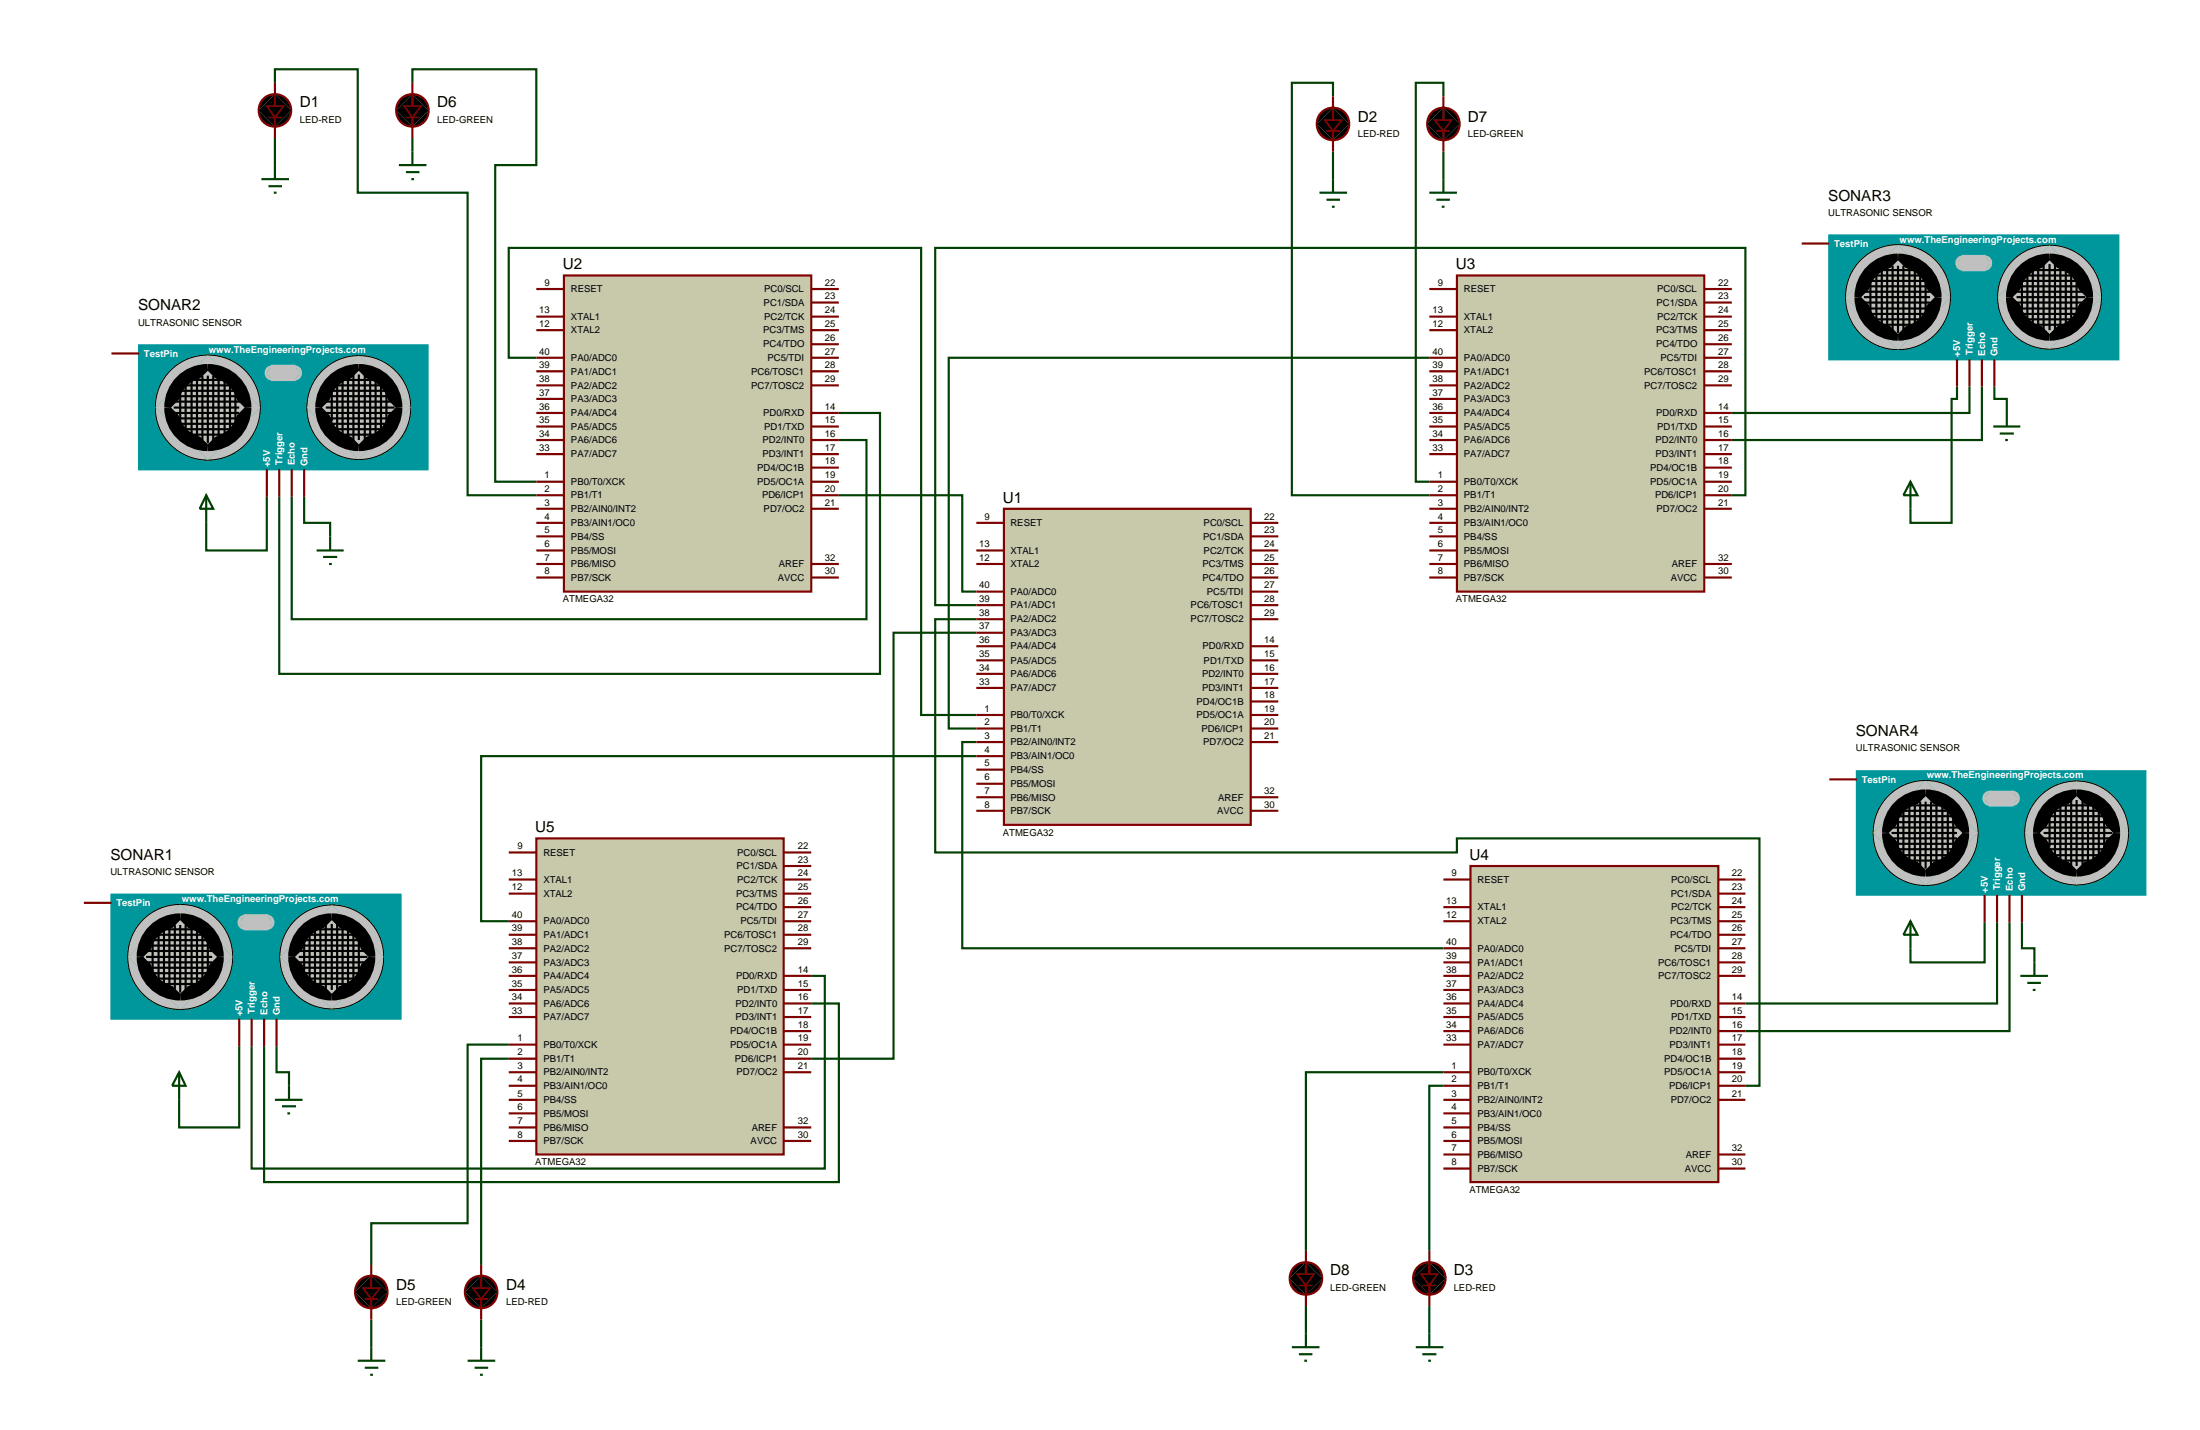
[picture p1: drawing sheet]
<svg xmlns="http://www.w3.org/2000/svg" width="406mm" height="264mm" viewBox="0 0 406 264" stroke-linecap="round" stroke-linejoin="round" font-family="sans-serif">
<g fill="none" stroke="#004000" stroke-width=".4">
<path d="M50.8 15.3v-2.5h15.3v22.8h20.3v55.9h12.7M76.2 15.3v-2.5h22.9v17.7h-7.6v58.5h7.6M246.3 17.8v-2.5h-7.6v76.2h25.4M266.7 17.8v-2.5h-5.1v73.7h2.5M50.8 25.5v5M76.2 25.5v2.5M246.3 28v5.1M266.7 28v5.1M99.1 66.1h-5.1v-20.3h76.2v86.3h10.2M155 76.3h7.6v48.2h-111v-32.7M264.1 66.1h-88.8v68.5h5.1M361.6 71.4v2.3h-1v22.9h-7.6v-2.6"/>
<path d="M363.9 71.4v4.9h-43.9M366.2 71.4v9.9h-46.2M368.5 71.4v2.3h2.3v2.6M49.3 91.8v9.9h-11.2v-5.1M56.2 91.8v4.8h4.8v2.5M155 91.5h22.8v17.8h2.6M155 81.3h5.1v33.1h-106.2v-22.6M320 91.5h2.5v-45.7h-149.7v66h7.6M180.4 114.4h-7.6v43.1h96.4v-2.6h55.9v45.7h-2.6M180.4 116.9h-15.3v78.7h-15.2M180.4 137.1h-2.6v38.1h88.9M180.4 139.7h-91.5v30.5h5.1"/>
<path d="M366.7 170.4v7.4h-13.7v-2.6M369 170.4v15h-46.5M371.3 170.4v20.1h-48.8M373.6 170.4v4.8h2.3v2.6M44.2 193.3v15h-11.1v-5.1M51.1 193.3v4.8h2.3v2.5M94 195.6h-5.1v38.1M94 193h-7.6v33h-17.8v7.7M149.9 185.4h5.1v33h-106.2v-25.1M149.9 180.3h2.5v35.6h-105.9v-22.6M266.7 198.1h-25.4v33M266.7 200.6h-2.6v30.5"/>
<path d="M68.6 243.8v5.1M88.9 243.8v5.1M241.3 241.3v5.1M264.1 241.3v5.1"/>
</g>
<path d="M185.5 94h45.6v58.4h-45.6z" fill="#c8c8aa" stroke="#800000" stroke-width=".4"/>
<g fill="none" stroke="#800000" stroke-width=".4">
<path d="M180.4 96.6h5.1M231.1 96.6h5.1M231.1 99.1h5.1M180.4 104.2h5.1M180.4 101.7h5.1M180.4 119.4h5.1M180.4 109.3h5.1M180.4 111.8h5.1M180.4 114.4h5.1M180.4 116.9h5.1M231.1 104.2h5.1M231.1 101.7h5.1"/>
<path d="M231.1 119.4h5.1M231.1 106.7h5.1M231.1 109.3h5.1M231.1 111.8h5.1M231.1 114.4h5.1M180.4 132.1h5.1M180.4 134.6h5.1M180.4 137.1h5.1M180.4 139.7h5.1M180.4 122h5.1M180.4 124.5h5.1M180.4 127.1h5.1"/>
<path d="M231.1 132.1h5.1M231.1 134.6h5.1M231.1 137.1h5.1M231.1 122h5.1M231.1 124.5h5.1M231.1 127.1h5.1M231.1 129.6h5.1M180.4 142.2h5.1M180.4 144.8h5.1M180.4 147.3h5.1M180.4 149.8h5.1M231.1 147.3h5.1"/>
<path d="M231.1 149.8h5.1"/>
</g>
<path d="M104.2 50.9h45.7v58.4h-45.7z" fill="#c8c8aa" stroke="#800000" stroke-width=".4"/>
<g fill="none" stroke="#800000" stroke-width=".4">
<path d="M99.1 53.4h5.1M99.1 58.5h5.1M149.9 53.4h5.1M149.9 58.5h5.1M149.9 55.9h5.1M99.1 61h5.1M99.1 76.3h5.1M99.1 78.8h5.1M99.1 66.1h5.1M99.1 68.6h5.1M99.1 71.2h5.1M99.1 73.7h5.1"/>
<path d="M149.9 61h5.1M149.9 76.3h5.1M149.9 78.8h5.1M149.9 63.6h5.1M149.9 66.1h5.1M149.9 68.6h5.1M149.9 71.2h5.1M99.1 89h5.1M99.1 91.5h5.1M99.1 94h5.1M99.1 96.6h5.1M99.1 99.1h5.1"/>
<path d="M99.1 81.3h5.1M99.1 83.9h5.1M149.9 89h5.1M149.9 91.5h5.1M149.9 94h5.1M149.9 81.3h5.1M149.9 83.9h5.1M149.9 86.4h5.1M99.1 101.7h5.1M99.1 104.2h5.1M99.1 106.7h5.1M149.9 104.2h5.1"/>
<path d="M149.9 106.7h5.1"/>
</g>
<path d="M269.2 50.9h45.7v58.4h-45.7z" fill="#c8c8aa" stroke="#800000" stroke-width=".4"/>
<g fill="none" stroke="#800000" stroke-width=".4">
<path d="M264.1 53.4h5.1M264.1 58.5h5.1M314.9 53.4h5.1M314.9 58.5h5.1M314.9 55.9h5.1M264.1 61h5.1M264.1 76.3h5.1M264.1 78.8h5.1M264.1 66.1h5.1M264.1 68.6h5.1M264.1 71.2h5.1M264.1 73.7h5.1"/>
<path d="M314.9 61h5.1M314.9 76.3h5.1M314.9 78.8h5.1M314.9 63.6h5.1M314.9 66.1h5.1M314.9 68.6h5.1M314.9 71.2h5.1M264.1 89h5.1M264.1 91.5h5.1M264.1 94h5.1M264.1 96.6h5.1M264.1 99.1h5.1"/>
<path d="M264.1 81.3h5.1M264.1 83.9h5.1M314.9 89h5.1M314.9 91.5h5.1M314.9 94h5.1M314.9 81.3h5.1M314.9 83.9h5.1M314.9 86.4h5.1M264.1 101.7h5.1M264.1 104.2h5.1M264.1 106.7h5.1M314.9 104.2h5.1"/>
<path d="M314.9 106.7h5.1"/>
</g>
<path d="M271.7 160h45.8v58.4h-45.8z" fill="#c8c8aa" stroke="#800000" stroke-width=".4"/>
<g fill="none" stroke="#800000" stroke-width=".4">
<path d="M266.7 162.5h5M266.7 170.2h5M266.7 167.6h5M266.7 175.2h5M266.7 177.8h5M317.5 162.5h5M317.5 170.2h5M317.5 167.6h5M317.5 165.1h5M317.5 172.7h5M317.5 175.2h5M317.5 177.8h5"/>
<path d="M266.7 198.1h5M266.7 185.4h5M266.7 187.9h5M266.7 190.5h5M266.7 193h5M266.7 180.3h5M266.7 182.9h5M317.5 198.1h5M317.5 185.4h5M317.5 187.9h5M317.5 190.5h5M317.5 193h5"/>
<path d="M317.5 195.6h5M317.5 180.3h5M266.7 200.6h5M266.7 203.2h5M266.7 205.7h5M266.7 208.3h5M266.7 210.8h5M266.7 213.3h5M266.7 215.9h5M317.5 200.6h5M317.5 203.2h5M317.5 213.3h5"/>
<path d="M317.5 215.9h5"/>
</g>
<path d="M99.1 154.9h45.7v58.4h-45.7z" fill="#c8c8aa" stroke="#800000" stroke-width=".4"/>
<g fill="none" stroke="#800000" stroke-width=".4">
<path d="M94 157.5h5.1M144.8 157.5h5.1M144.8 160h5.1M94 165.1h5.1M94 162.5h5.1M94 170.2h5.1M94 172.7h5.1M94 175.2h5.1M94 177.8h5.1M144.8 165.1h5.1M144.8 162.5h5.1M144.8 167.6h5.1"/>
<path d="M144.8 170.2h5.1M144.8 172.7h5.1M144.8 175.2h5.1M94 193h5.1M94 195.6h5.1M94 198.1h5.1M94 180.3h5.1M94 182.9h5.1M94 185.4h5.1M94 187.9h5.1M144.8 193h5.1M144.8 195.6h5.1"/>
<path d="M144.8 198.1h5.1M144.8 180.3h5.1M144.8 182.9h5.1M144.8 185.4h5.1M144.8 187.9h5.1M144.8 190.5h5.1M94 200.6h5.1M94 203.2h5.1M94 205.7h5.1M94 208.3h5.1M94 210.8h5.1M144.8 208.3h5.1"/>
<path d="M144.8 210.8h5.1"/>
</g>
<path d="M20.6 165.3h53.4v22.9h-53.4z" fill="#00979c" stroke="#00979c" stroke-width=".4"/>
<g fill="#c0c0c0" stroke="#000" stroke-width=".18">
<path d="M54.1 170.4a9.6 9.6 0 0 1 7.2-3.2l-9.6 9.6a9.6 9.6 0 0 1 2.4-6.4zM61.3 167.2a9.6 9.6 0 0 1 9.6 9.6zM70.9 176.8a9.6 9.6 0 0 1-9.6 9.6zM51.7 176.8l9.6 9.6a9.6 9.6 0 0 1-9.6-9.6z"/>
<path d="M26 170.3a9.7 9.7 0 0 1 7.3-3.2l-9.7 9.7a9.7 9.7 0 0 1 2.4-6.5zM33.3 167.1a9.6 9.6 0 0 1 9.7 9.7zM43 176.8a9.6 9.6 0 0 1-9.7 9.7zM23.6 176.8l9.7 9.7a9.6 9.6 0 0 1-9.7-9.7z"/>
</g>
<g fill="#c0c0c0">
<path d="M51.7 176.8l9.6-9.6 9.6 9.6-9.6 9.6z"/>
<path d="M23.6 176.8l9.7-9.7 9.7 9.7-9.7 9.7z"/>
<path d="M54.5 176.8l6.8-6.8 6.8 6.8-6.8 6.8z"/>
<path d="M26.5 176.8l6.8-6.8 6.8 6.8-6.8 6.8z"/>
</g>
<g fill="#c0c0c0" stroke="#000" stroke-width="2.5" stroke-linecap="butt">
<path d="M56.2 172.3a6.8 6.8 0 0 1 5.1-2.3l-6.8 6.8a6.8 6.8 0 0 1 1.7-4.5zM61.3 170a6.7 6.7 0 0 1 6.8 6.8zM68.1 176.8a6.7 6.7 0 0 1-6.8 6.8zM54.5 176.8l6.8 6.8a6.7 6.7 0 0 1-6.8-6.8z"/>
<path d="M28.2 172.3a6.8 6.8 0 0 1 5.1-2.3l-6.8 6.8a6.8 6.8 0 0 1 1.7-4.5zM33.3 170a6.7 6.7 0 0 1 6.8 6.8zM40.1 176.8a6.7 6.7 0 0 1-6.8 6.8zM26.5 176.8l6.8 6.8a6.7 6.7 0 0 1-6.8-6.8z"/>
</g>
<g fill="none" stroke="#000" stroke-width=".4">
<path d="M26.2 177.8h13M26.7 175.7h12.7M26.7 174.7h12.5M26.7 178.8h12.2M27 176.8h12.2M27.2 173.7h11.7M27.2 172.7h10.9M27.2 179.8h11.5M28.2 173.5v6.6M28.5 171.7h8.6M29.3 171.9v9.4M30.3 171.7v10.4"/>
<path d="M31.3 170.9v11.7M32.3 170.9v12M33.3 170.9v12.5M34.3 170.9v12.5M35.4 170.4v12.7M36.4 171.4v11.7M37.4 172.7v9.6M38.4 173.7v6.6M54.7 174.7h12.2M55.2 176.8h12.7M55.2 175.7h12.4M55.2 177.8h12.4"/>
<path d="M55.4 173.7h11.5M55.4 172.7h10.4M55.4 178.8h11.7M55.9 179.8h11.5M56.2 173.5v5.8M56.9 171.7h8.2M57.2 171.9v9.4M58.2 171.4v10.7M59.2 170.7v11.9M60.2 170.7v12.2M61.3 170.7v12.2M62.3 170.7v12.2"/>
<path d="M63.3 170.9v11.7M64.3 171.4v10.7M65.3 172.7v8.6M66.3 173.2v7.1M27.5 180.8h10.9M27.5 181.8h10.4M56.4 180.8h9.7M57.2 181.8h7.6"/>
</g>
<path d="M44.3 169.7l.6-.4 .4-.1-1.2 1.2zM45.3 169.2a1.16 1.16 0 0 1 1.2 1.2zM46.5 170.4a1.16 1.16 0 0 1-1.2 1.2zM44.1 170.4l1.2 1.2a1.16 1.16 0 0 1-1.2-1.2z" fill="#c0c0c0" stroke="#c0c0c0" stroke-width=".4"/>
<path d="M44.1 170.4l1.2-1.2 1.2 1.2-1.2 1.2z" fill="#c0c0c0"/>
<path d="M48.3 169.7l.6-.4 .4-.1-1.2 1.2zM49.3 169.2a1.16 1.16 0 0 1 1.2 1.2zM50.5 170.4a1.16 1.16 0 0 1-1.2 1.2zM48.1 170.4l1.2 1.2a1.16 1.16 0 0 1-1.2-1.2z" fill="#c0c0c0" stroke="#c0c0c0" stroke-width=".4"/>
<path d="M48.1 170.4l1.2-1.2 1.2 1.2-1.2 1.2z" fill="#c0c0c0"/>
<path d="M45.3 169.1h4v2.6h-4z" fill="#c0c0c0" stroke="#c0c0c0" stroke-width=".4"/>
<path d="M15.5 166.8h5.1M44.2 188.2v5.1M46.5 188.2v5.1M48.8 188.2v5.1M51.1 188.2v5.1" fill="none" stroke="#800000" stroke-width=".4"/>
<path d="M25.7 63.8h53.3v22.9h-53.3z" fill="#00979c" stroke="#00979c" stroke-width=".4"/>
<g fill="#c0c0c0" stroke="#000" stroke-width=".18">
<path d="M59.1 68.9a9.6 9.6 0 0 1 7.2-3.2l-9.6 9.6a9.6 9.6 0 0 1 2.4-6.4zM66.3 65.7a9.6 9.6 0 0 1 9.6 9.6zM75.9 75.3a9.6 9.6 0 0 1-9.6 9.6zM56.7 75.3l9.6 9.6a9.6 9.6 0 0 1-9.6-9.6z"/>
<path d="M31.1 68.8a9.7 9.7 0 0 1 7.3-3.2l-9.7 9.7a9.7 9.7 0 0 1 2.4-6.5zM38.4 65.6a9.6 9.6 0 0 1 9.7 9.7zM48.1 75.3a9.6 9.6 0 0 1-9.7 9.7zM28.7 75.3l9.7 9.7a9.6 9.6 0 0 1-9.7-9.7z"/>
</g>
<g fill="#c0c0c0">
<path d="M56.7 75.3l9.6-9.6 9.6 9.6-9.6 9.6z"/>
<path d="M28.7 75.3l9.7-9.7 9.7 9.7-9.7 9.7z"/>
<path d="M59.5 75.3l6.8-6.8 6.8 6.8-6.8 6.8z"/>
<path d="M31.6 75.3l6.8-6.8 6.8 6.8-6.8 6.8z"/>
</g>
<g fill="#c0c0c0" stroke="#000" stroke-width="2.5" stroke-linecap="butt">
<path d="M61.2 70.8a6.8 6.8 0 0 1 5.1-2.3l-6.8 6.8a6.8 6.8 0 0 1 1.7-4.5zM66.3 68.5a6.7 6.7 0 0 1 6.8 6.8zM73.1 75.3a6.7 6.7 0 0 1-6.8 6.8zM59.5 75.3l6.8 6.8a6.7 6.7 0 0 1-6.8-6.8z"/>
<path d="M33.3 70.8a6.8 6.8 0 0 1 5.1-2.3l-6.8 6.8a6.8 6.8 0 0 1 1.7-4.5zM38.4 68.5a6.7 6.7 0 0 1 6.8 6.8zM38.4 82.1l6.8-6.8a6.7 6.7 0 0 1-6.8 6.8zM31.6 75.3l6.8 6.8a6.7 6.7 0 0 1-6.8-6.8z"/>
</g>
<g fill="none" stroke="#000" stroke-width=".4">
<path d="M31.3 76.3h12.9M31.8 74.2h12.7M31.8 73.2h12.4M31.8 77.3h12.2M32.1 75.3h12.1M32.3 72.2h11.7M32.3 71.2h10.9M32.3 78.3h11.4M32.6 79.3h10.9M33.3 72v6.6M33.6 70.2h8.6M34.3 70.4v9.4"/>
<path d="M35.4 70.2v10.4M36.4 69.4v11.7M37.4 69.4v11.9M38.4 69.4v12.5M39.4 69.4v12.5M40.4 68.9v12.7M41.5 69.9v11.7M42.5 71.2v9.6M43.5 72.2v6.6M59.7 73.2h12.2M60.2 75.3h12.7M60.2 74.2h12.5"/>
<path d="M60.2 76.3h12.5M60.5 72.2h11.4M60.5 71.2h10.4M60.5 77.3h11.7M61 78.3h11.4M61.3 72v5.8M61.5 79.3h9.7M62 70.2h8.2M62.3 70.4v9.4M63.3 69.9v10.7M64.3 69.2v11.9M65.3 69.2v12.1"/>
<path d="M66.3 69.2v12.1M67.4 69.2v12.1M68.4 69.4v11.7M69.4 69.9v10.7M70.4 71.2v8.6M71.4 71.7v7.1M32.6 80.3h10.4M62.3 80.3h7.6"/>
</g>
<path d="M49.3 68.2l.6-.4 .4-.1-1.2 1.2zM50.3 67.7a1.16 1.16 0 0 1 1.2 1.2zM51.5 68.9a1.16 1.16 0 0 1-1.2 1.2zM49.1 68.9l1.2 1.2a1.16 1.16 0 0 1-1.2-1.2z" fill="#c0c0c0" stroke="#c0c0c0" stroke-width=".4"/>
<path d="M49.1 68.9l1.2-1.2 1.2 1.2-1.2 1.2z" fill="#c0c0c0"/>
<path d="M53.4 68.2l.6-.4 .4-.1-1.2 1.2zM54.4 67.7a1.16 1.16 0 0 1 1.2 1.2zM55.6 68.9a1.16 1.16 0 0 1-1.2 1.2zM53.2 68.9l1.2 1.2a1.16 1.16 0 0 1-1.2-1.2z" fill="#c0c0c0" stroke="#c0c0c0" stroke-width=".4"/>
<path d="M53.2 68.9l1.2-1.2 1.2 1.2-1.2 1.2z" fill="#c0c0c0"/>
<path d="M50.3 67.6h4.1v2.6h-4.1z" fill="#c0c0c0" stroke="#c0c0c0" stroke-width=".4"/>
<path d="M20.6 65.3h5.1M49.3 86.7v5.1M51.6 86.7v5.1M53.9 86.7v5.1M56.2 86.7v5.1" fill="none" stroke="#800000" stroke-width=".4"/>
<path d="M338 43.5h53.4v22.9h-53.4z" fill="#00979c" stroke="#00979c" stroke-width=".4"/>
<g fill="#c0c0c0" stroke="#000" stroke-width=".18">
<path d="M372.3 47.7a9.6 9.6 0 0 1 6.4-2.4l-9.6 9.6a9.6 9.6 0 0 1 3.2-7.2zM378.7 45.3a9.6 9.6 0 0 1 9.6 9.6zM378.7 64.5l9.6-9.6a9.6 9.6 0 0 1-9.6 9.6zM369.1 54.9l9.6 9.6a9.6 9.6 0 0 1-9.6-9.6z"/>
<path d="M343.4 48.4a9.7 9.7 0 0 1 7.3-3.2l-9.7 9.7a9.7 9.7 0 0 1 2.4-6.5zM350.7 45.2a9.6 9.6 0 0 1 9.7 9.7zM360.4 54.9a9.6 9.6 0 0 1-9.7 9.7zM341 54.9l9.7 9.7a9.6 9.6 0 0 1-9.7-9.7z"/>
</g>
<g fill="#c0c0c0">
<path d="M378.7 45.3l9.6 9.6-9.6 9.6-9.6-9.6z"/>
<path d="M341 54.9l9.7-9.7 9.7 9.7-9.7 9.7z"/>
<path d="M378.7 48.1l6.8 6.8-6.8 6.8-6.8-6.8z"/>
<path d="M350.7 48.1l6.8 6.8-6.8 6.8-6.8-6.8z"/>
</g>
<g fill="#c0c0c0" stroke="#000" stroke-width="2.5" stroke-linecap="butt">
<path d="M374.2 49.8a6.8 6.8 0 0 1 4.5-1.7l-6.8 6.8a6.8 6.8 0 0 1 2.3-5.1zM378.7 48.1a6.7 6.7 0 0 1 6.8 6.8zM378.7 61.7l6.8-6.8a6.7 6.7 0 0 1-6.8 6.8zM371.9 54.9l6.8 6.8a6.7 6.7 0 0 1-6.8-6.8z"/>
<path d="M346.2 49.8a6.8 6.8 0 0 1 4.5-1.7l-6.8 6.8a6.8 6.8 0 0 1 2.3-5.1zM350.7 48.1a6.7 6.7 0 0 1 6.8 6.8zM350.7 61.7l6.8-6.8a6.7 6.7 0 0 1-6.8 6.8zM343.9 54.9l6.8 6.8a6.7 6.7 0 0 1-6.8-6.8z"/>
</g>
<g fill="none" stroke="#000" stroke-width=".4">
<path d="M343.6 55.9h13M344.1 53.9h12.7M344.1 52.9h12.5M344.1 57h12.2M344.4 54.9h12.2M344.6 51.9h11.7M344.6 50.9h11M344.6 58h11.5M344.9 59h10.9M344.9 60h10.4M345.6 51.6v6.6M345.9 49.9h8.6"/>
<path d="M346.7 50.1v9.4M347.7 49.9v10.4M348.7 49.1v11.7M349.7 49.1v11.9M350.7 49.1v12.4M351.7 49.1v12.4M352.8 48.6v12.7M353.8 49.6v11.7M354.8 50.9v9.6M355.8 51.9v6.6M372.1 52.9h12.2M372.6 54.9h12.7"/>
<path d="M372.6 53.9h12.4M372.6 55.9h12.4M372.8 51.9h11.5M372.8 50.9h10.4M372.8 57h11.7M373.3 58h11.5M373.6 51.6v5.9M373.8 59h9.7M374.3 49.9h8.2M374.6 60h7.6M374.6 50.1v9.4M375.6 49.6v10.7"/>
<path d="M376.6 48.8v12M377.6 48.8v12.2M378.7 48.8v12.2M379.7 48.8v12.2M380.7 49.1v11.7M381.7 49.6v10.7M382.7 50.9v8.6M383.7 51.4v7.1"/>
</g>
<path d="M361.7 47.9l.6-.4 .4-.1-1.2 1.2zM362.7 47.4a1.16 1.16 0 0 1 1.2 1.2zM363.9 48.6a1.16 1.16 0 0 1-1.2 1.2zM361.5 48.6l1.2 1.2a1.16 1.16 0 0 1-1.2-1.2z" fill="#c0c0c0" stroke="#c0c0c0" stroke-width=".4"/>
<path d="M361.5 48.6l1.2-1.2 1.2 1.2-1.2 1.2z" fill="#c0c0c0"/>
<path d="M365.7 47.9l.6-.4 .4-.1-1.2 1.2zM366.7 47.4a1.16 1.16 0 0 1 1.2 1.2zM367.9 48.6a1.16 1.16 0 0 1-1.2 1.2zM365.5 48.6l1.2 1.2a1.16 1.16 0 0 1-1.2-1.2z" fill="#c0c0c0" stroke="#c0c0c0" stroke-width=".4"/>
<path d="M365.5 48.6l1.2-1.2 1.2 1.2-1.2 1.2z" fill="#c0c0c0"/>
<path d="M362.7 47.3h4v2.6h-4z" fill="#c0c0c0" stroke="#c0c0c0" stroke-width=".4"/>
<path d="M332.9 45h5.1M361.6 66.4v5M363.9 66.4v5M366.2 66.4v5M368.5 66.4v5" fill="none" stroke="#800000" stroke-width=".4"/>
<path d="M343.1 142.5h53.3v22.8h-53.3z" fill="#00979c" stroke="#00979c" stroke-width=".4"/>
<g fill="#c0c0c0" stroke="#000" stroke-width=".18">
<path d="M376.5 147.5a9.6 9.6 0 0 1 7.2-3.2l-9.6 9.6a9.6 9.6 0 0 1 2.4-6.4zM383.7 144.3a9.6 9.6 0 0 1 9.6 9.6zM393.3 153.9a9.6 9.6 0 0 1-9.6 9.6zM374.1 153.9l9.6 9.6a9.6 9.6 0 0 1-9.6-9.6z"/>
<path d="M348.5 147.4a9.7 9.7 0 0 1 7.3-3.2l-9.7 9.7a9.7 9.7 0 0 1 2.4-6.5zM355.8 144.2a9.6 9.6 0 0 1 9.7 9.7zM365.5 153.9a9.6 9.6 0 0 1-9.7 9.7zM346.1 153.9l9.7 9.7a9.6 9.6 0 0 1-9.7-9.7z"/>
</g>
<g fill="#c0c0c0">
<path d="M374.1 153.9l9.6-9.6 9.6 9.6-9.6 9.6z"/>
<path d="M346.1 153.9l9.7-9.7 9.7 9.7-9.7 9.7z"/>
<path d="M376.9 153.9l6.8-6.8 6.8 6.8-6.8 6.8z"/>
<path d="M349 153.9l6.8-6.8 6.8 6.8-6.8 6.8z"/>
</g>
<g fill="#c0c0c0" stroke="#000" stroke-width="2.5" stroke-linecap="butt">
<path d="M379.2 148.8a6.8 6.8 0 0 1 4.5-1.7l-6.8 6.8a6.8 6.8 0 0 1 2.3-5.1zM383.7 147.1a6.7 6.7 0 0 1 6.8 6.8zM390.5 153.9a6.7 6.7 0 0 1-6.8 6.8zM376.9 153.9l6.8 6.8a6.7 6.7 0 0 1-6.8-6.8z"/>
<path d="M351.3 148.8a6.8 6.8 0 0 1 4.5-1.7l-6.8 6.8a6.8 6.8 0 0 1 2.3-5.1zM355.8 147.1a6.7 6.7 0 0 1 6.8 6.8zM355.8 160.7l6.8-6.8a6.7 6.7 0 0 1-6.8 6.8zM349 153.9l6.8 6.8a6.7 6.7 0 0 1-6.8-6.8z"/>
</g>
<g fill="none" stroke="#000" stroke-width=".4">
<path d="M348.7 154.9h12.9M349.2 152.9h12.7M349.2 151.9h12.4M349.2 155.9h12.2M349.5 153.9h12.1M349.7 150.8h11.7M349.7 149.8h10.9M349.7 156.9h11.4M350 158h10.9M350 159h10.4M350.7 150.6v6.6M351 148.8h8.6"/>
<path d="M351.7 149.1v9.4M352.8 148.8v10.4M353.8 148.1v11.6M354.8 148.1v11.9M355.8 148.1v12.4M356.8 148.1v12.4M357.8 147.5v12.7M358.9 148.6v11.6M359.9 149.8v9.7M360.9 150.8v6.7M377.1 151.9h12.2M377.6 153.9h12.7"/>
<path d="M377.6 152.9h12.5M377.6 154.9h12.5M377.9 150.8h11.4M377.9 149.8h10.4M377.9 155.9h11.7M378.4 156.9h11.4M378.7 150.6v5.8M378.9 158h9.7M379.4 148.8h8.2M379.7 159h7.6M379.7 149.1v9.4M380.7 148.6v10.6"/>
<path d="M381.7 147.8v11.9M382.7 147.8v12.2M383.7 147.8v12.2M384.8 147.8v12.2M385.8 148.1v11.6M386.8 148.6v10.6M387.8 149.8v8.7M388.8 150.3v7.2"/>
</g>
<path d="M367 146.5l.7-.2-1.2 1.2 .1-.4zM367.7 146.3a1.16 1.16 0 0 1 1.2 1.2zM367.7 148.7l1.2-1.2a1.16 1.16 0 0 1-1.2 1.2zM366.5 147.5l1.2 1.2a1.16 1.16 0 0 1-1.2-1.2z" fill="#c0c0c0" stroke="#c0c0c0" stroke-width=".4"/>
<path d="M367.7 146.3l1.2 1.2-1.2 1.2-1.2-1.2z" fill="#c0c0c0"/>
<path d="M371.1 146.5l.7-.2-1.2 1.2 .1-.4zM371.8 146.3a1.16 1.16 0 0 1 1.2 1.2zM371.8 148.7l1.2-1.2a1.16 1.16 0 0 1-1.2 1.2zM370.6 147.5l1.2 1.2a1.16 1.16 0 0 1-1.2-1.2z" fill="#c0c0c0" stroke="#c0c0c0" stroke-width=".4"/>
<path d="M371.8 146.3l1.2 1.2-1.2 1.2-1.2-1.2z" fill="#c0c0c0"/>
<path d="M367.7 146.3h4.1v2.5h-4.1z" fill="#c0c0c0" stroke="#c0c0c0" stroke-width=".4"/>
<g fill="none" stroke="#800000" stroke-width=".4">
<path d="M50.8 15.3v4.3M76.2 15.3v4.3M246.3 17.8v4.4M266.7 17.8v4.4M50.8 21.7v3.8M76.2 21.7v3.8M246.3 24.2v3.8M266.7 24.2v3.8M338 144h5.1M366.7 165.3v5.1M369 165.3v5.1M371.3 165.3v5.1"/>
<path d="M373.6 165.3v5.1M68.6 233.7v4.3M88.9 233.7v4.3M241.3 231.1v4.3M241.3 237.5v3.8M264.1 231.1v4.3M264.1 237.5v3.8M68.6 240v3.8M88.9 240v3.8"/>
</g>
<g fill="#000" stroke="#800000" stroke-width=".4">
<path d="M48.9 18l1.2-.5 .7-.1-3 3a2.97 2.97 0 0 1 1.1-2.4zM50.8 17.4a2.95 2.95 0 0 1 3 3zM50.8 23.4l3-3a2.95 2.95 0 0 1-3 3zM47.8 20.4l3 3a2.95 2.95 0 0 1-3-3z"/>
<path d="M74.3 18l1.2-.5 .7-.1-3 3a2.97 2.97 0 0 1 1.1-2.4zM76.2 17.4a2.95 2.95 0 0 1 3 3zM76.2 23.4l3-3a2.95 2.95 0 0 1-3 3zM73.2 20.4l3 3a2.95 2.95 0 0 1-3-3z"/>
<path d="M244.4 20.5l1.2-.5 .7-.1-3 3a2.97 2.97 0 0 1 1.1-2.4zM246.3 19.9a2.95 2.95 0 0 1 3 3zM249.3 22.9a2.95 2.95 0 0 1-3 3zM243.3 22.9l3 3a2.95 2.95 0 0 1-3-3z"/>
<path d="M264.3 21a2.97 2.97 0 0 1 2.4-1.1l-3 3 .1-.7zM266.7 19.9a2.95 2.95 0 0 1 3 3zM269.7 22.9a2.95 2.95 0 0 1-3 3zM263.7 22.9l3 3a2.95 2.95 0 0 1-3-3z"/>
<path d="M66.7 236.3l1.2-.5 .7-.1-3 3a2.97 2.97 0 0 1 1.1-2.4zM68.6 235.7a2.95 2.95 0 0 1 3 3zM68.6 241.7l3-3a2.95 2.95 0 0 1-3 3zM65.6 238.7l3 3a2.95 2.95 0 0 1-3-3z"/>
<path d="M87 236.3l1.2-.5 .7-.1-3 3a2.97 2.97 0 0 1 1.1-2.4zM88.9 235.7a2.95 2.95 0 0 1 3 3zM88.9 241.7l3-3a2.95 2.95 0 0 1-3 3zM85.9 238.7l3 3a2.95 2.95 0 0 1-3-3z"/>
<path d="M238.9 234.3a2.97 2.97 0 0 1 2.4-1.1l-3 3 .1-.7zM241.3 233.2a2.95 2.95 0 0 1 3 3zM241.3 239.2l3-3a2.95 2.95 0 0 1-3 3zM238.3 236.2l3 3a2.95 2.95 0 0 1-3-3z"/>
<path d="M261.7 234.3a2.97 2.97 0 0 1 2.4-1.1l-3 3 .1-.7zM264.1 233.2a2.95 2.95 0 0 1 3 3zM267.1 236.2a2.95 2.95 0 0 1-3 3zM261.1 236.2l3 3a2.95 2.95 0 0 1-3-3z"/>
</g>
<path d="M50.8 17.4l3 3-3 3-3-3zM76.2 17.4l3 3-3 3-3-3zM246.3 19.9l3 3-3 3-3-3zM263.7 22.9l3-3 3 3-3 3zM68.6 235.7l3 3-3 3-3-3zM88.9 235.7l3 3-3 3-3-3zM238.3 236.2l3-3 3 3-3 3zM261.1 236.2l3-3 3 3-3 3z" fill="#000"/>
<path d="M49.6 21.7h2.5M75 21.7h2.5M245.1 24.2h2.5M265.4 24.2h2.5M240 237.5h2.5M262.8 237.5h2.6M67.4 240h2.5M87.7 240h2.5" fill="none" stroke="#800000" stroke-width=".3"/>
<path d="M49.3 19.6h3.1l-1.6 2.1zM74.7 19.6h3.1l-1.6 2.1zM244.8 22.2h3.1l-1.6 2zM265.1 22.2h3.1l-1.5 2zM239.7 235.4h3.1l-1.5 2.1zM262.6 235.4h3l-1.5 2.1zM67.1 238h3.1l-1.6 2zM87.4 238h3.1l-1.6 2z" fill="#000" stroke="#800000" stroke-width=".3"/>
<g fill="none" stroke="#004000" stroke-width=".4">
<path d="M48.3 33.1h5.1M49.6 34.4h2.5M50.6 35.6h.5M50.8 30.5v2.6M73.7 30.5h5.1M75 31.8h2.5M76 33.1h.5M76.2 28v2.5M243.8 35.6h5.1M245.1 36.9h2.5M246.1 38.2h.5M246.3 33.1v2.5"/>
<path d="M264.1 35.6h5.1M265.4 36.9h2.5M266.4 38.2h.5M266.7 33.1v2.5M368.3 78.8h5M370.8 76.3v2.5M38.1 91.5l1.3 2.5h-2.5zM38.1 91.5v5.1M61 99.1v2.6M353 89l1.3 2.5h-2.6zM353 89v5M369.5 80.1h2.6"/>
<path d="M370.5 81.3h.5M58.5 101.7h5M59.7 102.9h2.6M60.8 104.2h.5M353 170.2l1.3 2.5h-2.6zM353 170.2v5M375.9 177.8v2.5M33.1 198.1l1.2 2.5h-2.5zM33.1 198.1v5.1M373.3 180.3h5.1M374.6 181.6h2.5M375.6 182.9h.5"/>
<path d="M50.8 203.2h5.1M52.1 204.4h2.6M53.1 205.7h.5M53.4 200.6v2.6M66.1 251.4h5.1M67.4 252.7h2.5M68.4 254h.5M68.6 248.9v2.5M86.4 251.4h5.1M87.7 252.7h2.5M88.7 254h.5M88.9 248.9v2.5"/>
<path d="M238.7 248.9h5.1M240 250.2h2.5M241 251.4h.5M241.3 246.4v2.5M261.6 248.9h5.1M262.8 250.2h2.6M263.9 251.4h.5M264.1 246.4v2.5"/>
</g>
<g font-size="2.8">
<text x="55.4" y="19.9">D1</text>
<text x="80.8" y="19.9">D6</text>
<text x="250.9" y="22.5">D2</text>
<text x="271.2" y="22.5">D7</text>
<text x="337.8" y="37.1">SONAR3</text>
<text x="104" y="49.8">U2</text>
<text x="269" y="49.8">U3</text>
<text x="25.5" y="57.4">SONAR2</text>
<text x="185.3" y="92.9">U1</text>
<text x="342.9" y="136">SONAR4</text>
<text x="98.9" y="153.8">U5</text>
<text x="20.4" y="158.9">SONAR1</text>
<text x="271.5" y="158.9">U4</text>
<text x="73.2" y="238.3">D5</text>
<text x="93.5" y="238.3">D4</text>
<text x="245.8" y="235.7">D8</text>
<text x="268.6" y="235.7">D3</text>
</g>
<g font-size="1.8">
<text x="55.4" y="22.7">LED-RED</text>
<text x="80.8" y="22.7">LED-GREEN</text>
<text x="250.9" y="25.3">LED-RED</text>
<text x="271.2" y="25.3">LED-GREEN</text>
<text x="337.8" y="39.9">ULTRASONIC SENSOR</text>
<text x="100.6" y="52.8">9</text>
<text x="105.5" y="54">RESET</text>
<text x="141.2" y="54">PC0/SCL</text>
<text x="152.4" y="52.8">22</text>
<text x="265.7" y="52.8">9</text>
<text x="270.5" y="54">RESET</text>
<text x="306.2" y="54">PC0/SCL</text>
<text x="317.5" y="52.8">22</text>
<text x="99.6" y="57.9">13</text>
<text x="105.5" y="59.1">XTAL1</text>
<text x="141.1" y="56.5">PC1/SDA</text>
<text x="141.2" y="59.1">PC2/TCK</text>
<text x="152.4" y="55.3">23</text>
<text x="152.4" y="57.9">24</text>
<text x="264.7" y="57.9">13</text>
<text x="270.5" y="59.1">XTAL1</text>
<text x="306.1" y="56.5">PC1/SDA</text>
<text x="306.2" y="59.1">PC2/TCK</text>
<text x="317.5" y="55.3">23</text>
<text x="317.5" y="57.9">24</text>
<text x="25.5" y="60.2">ULTRASONIC SENSOR</text>
<text x="99.6" y="60.4">12</text>
<text x="99.6" y="65.5">40</text>
<text x="105.5" y="61.6">XTAL2</text>
<text x="141" y="61.6">PC3/TMS</text>
<text x="141" y="64.2">PC4/TDO</text>
<text x="152.4" y="60.4">25</text>
<text x="152.4" y="63">26</text>
<text x="152.4" y="65.5">27</text>
<text x="264.7" y="60.4">12</text>
<text x="264.7" y="65.5">40</text>
<text x="270.5" y="61.6">XTAL2</text>
<text x="306" y="61.6">PC3/TMS</text>
<text x="306" y="64.2">PC4/TDO</text>
<text x="317.5" y="60.4">25</text>
<text x="317.5" y="63">26</text>
<text x="317.5" y="65.5">27</text>
<text x="99.6" y="70.6">38</text>
<text x="99.6" y="68">39</text>
<text x="105.5" y="71.8">PA2/ADC2</text>
<text x="105.5" y="69.2">PA1/ADC1</text>
<text x="105.5" y="66.7">PA0/ADC0</text>
<text x="138.8" y="69.2">PC6/TOSC1</text>
<text x="138.8" y="71.8">PC7/TOSC2</text>
<text x="141.8" y="66.7">PC5/TDI</text>
<text x="152.4" y="68">28</text>
<text x="152.4" y="70.6">29</text>
<text x="264.7" y="70.6">38</text>
<text x="264.7" y="68">39</text>
<text x="270.5" y="71.8">PA2/ADC2</text>
<text x="270.5" y="69.2">PA1/ADC1</text>
<text x="270.5" y="66.7">PA0/ADC0</text>
<text x="303.8" y="69.2">PC6/TOSC1</text>
<text x="303.8" y="71.8">PC7/TOSC2</text>
<text x="306.8" y="66.7">PC5/TDI</text>
<text x="317.5" y="68">28</text>
<text x="317.5" y="70.6">29</text>
<text x="99.6" y="75.7">36</text>
<text x="99.6" y="73.1">37</text>
<text x="105.5" y="76.9">PA4/ADC4</text>
<text x="105.5" y="74.3">PA3/ADC3</text>
<text x="141" y="76.9">PD0/RXD</text>
<text x="152.4" y="75.7">14</text>
<text x="264.7" y="75.7">36</text>
<text x="264.7" y="73.1">37</text>
<text x="270.5" y="76.9">PA4/ADC4</text>
<text x="270.5" y="74.3">PA3/ADC3</text>
<text x="306" y="76.9">PD0/RXD</text>
<text x="317.5" y="75.7">14</text>
<text x="99.6" y="83.3">33</text>
<text x="99.6" y="80.7">34</text>
<text x="99.6" y="78.2">35</text>
<text x="105.5" y="81.9">PA6/ADC6</text>
<text x="105.5" y="79.4">PA5/ADC5</text>
<text x="140.9" y="81.9">PD2/INT0</text>
<text x="141.2" y="79.4">PD1/TXD</text>
<text x="152.4" y="78.2">15</text>
<text x="152.4" y="80.7">16</text>
<text x="152.4" y="83.3">17</text>
<text x="264.7" y="83.3">33</text>
<text x="264.7" y="80.7">34</text>
<text x="264.7" y="78.2">35</text>
<text x="270.5" y="81.9">PA6/ADC6</text>
<text x="270.5" y="79.4">PA5/ADC5</text>
<text x="305.9" y="81.9">PD2/INT0</text>
<text x="306.2" y="79.4">PD1/TXD</text>
<text x="317.5" y="78.2">15</text>
<text x="317.5" y="80.7">16</text>
<text x="317.5" y="83.3">17</text>
<text x="100.6" y="88.4">1</text>
<text x="105.5" y="89.6">PB0/T0/XCK</text>
<text x="105.5" y="84.5">PA7/ADC7</text>
<text x="139.9" y="87">PD4/OC1B</text>
<text x="139.9" y="89.6">PD5/OC1A</text>
<text x="140.9" y="84.5">PD3/INT1</text>
<text x="152.4" y="85.8">18</text>
<text x="152.4" y="88.4">19</text>
<text x="265.7" y="88.4">1</text>
<text x="270.5" y="89.6">PB0/T0/XCK</text>
<text x="270.5" y="84.5">PA7/ADC7</text>
<text x="304.9" y="87">PD4/OC1B</text>
<text x="304.9" y="89.6">PD5/OC1A</text>
<text x="305.9" y="84.5">PD3/INT1</text>
<text x="317.5" y="85.8">18</text>
<text x="317.5" y="88.4">19</text>
<text x="100.6" y="90.9">2</text>
<text x="100.6" y="93.4">3</text>
<text x="100.6" y="96">4</text>
<text x="105.5" y="92.1">PB1/T1</text>
<text x="105.5" y="94.6">PB2/AIN0/INT2</text>
<text x="140.8" y="92.1">PD6/ICP1</text>
<text x="141.1" y="94.6">PD7/OC2</text>
<text x="152.4" y="90.9">20</text>
<text x="152.4" y="93.4">21</text>
<text x="181.9" y="96">9</text>
<text x="233.6" y="96">22</text>
<text x="265.7" y="90.9">2</text>
<text x="265.7" y="93.4">3</text>
<text x="265.7" y="96">4</text>
<text x="270.5" y="92.1">PB1/T1</text>
<text x="270.5" y="94.6">PB2/AIN0/INT2</text>
<text x="305.8" y="92.1">PD6/ICP1</text>
<text x="306.1" y="94.6">PD7/OC2</text>
<text x="317.5" y="90.9">20</text>
<text x="317.5" y="93.4">21</text>
<text x="100.6" y="98.5">5</text>
<text x="100.6" y="101.1">6</text>
<text x="105.5" y="97.2">PB3/AIN1/OC0</text>
<text x="105.5" y="99.7">PB4/SS</text>
<text x="180.9" y="101.1">13</text>
<text x="186.7" y="97.2">RESET</text>
<text x="222.3" y="99.7">PC1/SDA</text>
<text x="222.4" y="97.2">PC0/SCL</text>
<text x="233.6" y="98.5">23</text>
<text x="233.6" y="101.1">24</text>
<text x="265.7" y="98.5">5</text>
<text x="265.7" y="101.1">6</text>
<text x="270.5" y="97.2">PB3/AIN1/OC0</text>
<text x="270.5" y="99.7">PB4/SS</text>
<text x="100.6" y="103.6">7</text>
<text x="100.6" y="106.1">8</text>
<text x="105.5" y="102.3">PB5/MOSI</text>
<text x="105.5" y="104.8">PB6/MISO</text>
<text x="105.5" y="107.3">PB7/SCK</text>
<text x="143.7" y="107.3">AVCC</text>
<text x="143.9" y="104.8">AREF</text>
<text x="152.4" y="103.6">32</text>
<text x="152.4" y="106.1">30</text>
<text x="180.9" y="103.6">12</text>
<text x="186.7" y="104.8">XTAL2</text>
<text x="186.7" y="102.3">XTAL1</text>
<text x="222.2" y="104.8">PC3/TMS</text>
<text x="222.2" y="107.3">PC4/TDO</text>
<text x="222.4" y="102.3">PC2/TCK</text>
<text x="233.6" y="103.6">25</text>
<text x="233.6" y="106.1">26</text>
<text x="265.7" y="103.6">7</text>
<text x="265.7" y="106.1">8</text>
<text x="270.5" y="102.3">PB5/MOSI</text>
<text x="270.5" y="104.8">PB6/MISO</text>
<text x="270.5" y="107.3">PB7/SCK</text>
<text x="308.7" y="107.3">AVCC</text>
<text x="308.9" y="104.8">AREF</text>
<text x="317.5" y="103.6">32</text>
<text x="317.5" y="106.1">30</text>
<text x="104" y="111.3">ATMEGA32</text>
<text x="180.9" y="113.8">38</text>
<text x="180.9" y="111.2">39</text>
<text x="180.9" y="108.7">40</text>
<text x="186.7" y="112.4">PA1/ADC1</text>
<text x="186.7" y="109.9">PA0/ADC0</text>
<text x="220" y="112.4">PC6/TOSC1</text>
<text x="223" y="109.9">PC5/TDI</text>
<text x="233.6" y="108.7">27</text>
<text x="233.6" y="111.2">28</text>
<text x="233.6" y="113.8">29</text>
<text x="269" y="111.3">ATMEGA32</text>
<text x="180.9" y="118.8">36</text>
<text x="180.9" y="116.3">37</text>
<text x="186.7" y="120">PA4/ADC4</text>
<text x="186.7" y="117.5">PA3/ADC3</text>
<text x="186.7" y="115">PA2/ADC2</text>
<text x="220" y="115">PC7/TOSC2</text>
<text x="222.2" y="120">PD0/RXD</text>
<text x="233.6" y="118.8">14</text>
<text x="180.9" y="123.9">34</text>
<text x="180.9" y="121.4">35</text>
<text x="186.7" y="125.1">PA6/ADC6</text>
<text x="186.7" y="122.6">PA5/ADC5</text>
<text x="222.1" y="125.1">PD2/INT0</text>
<text x="222.4" y="122.6">PD1/TXD</text>
<text x="233.6" y="121.4">15</text>
<text x="233.6" y="123.9">16</text>
<text x="180.9" y="126.5">33</text>
<text x="181.9" y="131.5">1</text>
<text x="186.7" y="127.7">PA7/ADC7</text>
<text x="221.1" y="130.2">PD4/OC1B</text>
<text x="222.1" y="127.7">PD3/INT1</text>
<text x="233.6" y="126.5">17</text>
<text x="233.6" y="129">18</text>
<text x="233.6" y="131.5">19</text>
<text x="181.9" y="134">2</text>
<text x="181.9" y="136.5">3</text>
<text x="186.7" y="132.7">PB0/T0/XCK</text>
<text x="186.7" y="135.2">PB1/T1</text>
<text x="186.7" y="137.7">PB2/AIN0/INT2</text>
<text x="221.1" y="132.7">PD5/OC1A</text>
<text x="222" y="135.2">PD6/ICP1</text>
<text x="222.3" y="137.7">PD7/OC2</text>
<text x="233.6" y="134">20</text>
<text x="233.6" y="136.5">21</text>
<text x="181.9" y="139.1">4</text>
<text x="181.9" y="141.6">5</text>
<text x="186.7" y="140.3">PB3/AIN1/OC0</text>
<text x="186.7" y="142.8">PB4/SS</text>
<text x="342.9" y="138.8">ULTRASONIC SENSOR</text>
<text x="181.9" y="144.2">6</text>
<text x="181.9" y="146.7">7</text>
<text x="181.9" y="149.2">8</text>
<text x="186.7" y="145.4">PB5/MOSI</text>
<text x="186.7" y="147.9">PB6/MISO</text>
<text x="225.1" y="147.9">AREF</text>
<text x="233.6" y="146.7">32</text>
<text x="233.6" y="149.2">30</text>
<text x="185.3" y="154.4">ATMEGA32</text>
<text x="186.7" y="150.4">PB7/SCK</text>
<text x="224.9" y="150.4">AVCC</text>
<text x="20.4" y="161.7">ULTRASONIC SENSOR</text>
<text x="94.6" y="161.9">13</text>
<text x="95.6" y="156.9">9</text>
<text x="100.4" y="158.1">RESET</text>
<text x="136.1" y="160.6">PC1/SDA</text>
<text x="136.2" y="158.1">PC0/SCL</text>
<text x="147.4" y="156.9">22</text>
<text x="147.4" y="159.4">23</text>
<text x="147.4" y="161.9">24</text>
<text x="268.2" y="161.9">9</text>
<text x="320" y="161.9">22</text>
<text x="94.6" y="164.5">12</text>
<text x="100.4" y="165.7">XTAL2</text>
<text x="100.4" y="163.1">XTAL1</text>
<text x="136" y="165.7">PC3/TMS</text>
<text x="136.2" y="163.1">PC2/TCK</text>
<text x="147.4" y="164.5">25</text>
<text x="147.4" y="167">26</text>
<text x="267.2" y="167">13</text>
<text x="273" y="163.1">RESET</text>
<text x="308.7" y="165.7">PC1/SDA</text>
<text x="308.8" y="163.1">PC0/SCL</text>
<text x="320" y="164.5">23</text>
<text x="320" y="167">24</text>
<text x="94.6" y="172.1">39</text>
<text x="94.6" y="169.6">40</text>
<text x="100.4" y="173.3">PA1/ADC1</text>
<text x="100.4" y="170.8">PA0/ADC0</text>
<text x="133.8" y="173.3">PC6/TOSC1</text>
<text x="136" y="168.2">PC4/TDO</text>
<text x="136.8" y="170.8">PC5/TDI</text>
<text x="147.4" y="169.6">27</text>
<text x="147.4" y="172.1">28</text>
<text x="267.2" y="169.6">12</text>
<text x="273" y="170.8">XTAL2</text>
<text x="273" y="168.2">XTAL1</text>
<text x="308.6" y="170.8">PC3/TMS</text>
<text x="308.6" y="173.3">PC4/TDO</text>
<text x="308.8" y="168.2">PC2/TCK</text>
<text x="320" y="169.6">25</text>
<text x="320" y="172.1">26</text>
<text x="94.6" y="179.7">36</text>
<text x="94.6" y="177.2">37</text>
<text x="94.6" y="174.6">38</text>
<text x="100.4" y="178.4">PA3/ADC3</text>
<text x="100.4" y="175.8">PA2/ADC2</text>
<text x="133.8" y="175.8">PC7/TOSC2</text>
<text x="147.4" y="179.7">14</text>
<text x="147.4" y="174.6">29</text>
<text x="267.2" y="179.7">38</text>
<text x="267.2" y="177.2">39</text>
<text x="267.2" y="174.6">40</text>
<text x="273" y="178.4">PA1/ADC1</text>
<text x="273" y="175.8">PA0/ADC0</text>
<text x="306.4" y="178.4">PC6/TOSC1</text>
<text x="309.4" y="175.8">PC5/TDI</text>
<text x="320" y="174.6">27</text>
<text x="320" y="177.2">28</text>
<text x="320" y="179.7">29</text>
<text x="94.6" y="184.8">34</text>
<text x="94.6" y="182.3">35</text>
<text x="100.4" y="186">PA6/ADC6</text>
<text x="100.4" y="183.5">PA5/ADC5</text>
<text x="100.4" y="180.9">PA4/ADC4</text>
<text x="135.9" y="186">PD2/INT0</text>
<text x="136" y="180.9">PD0/RXD</text>
<text x="136.2" y="183.5">PD1/TXD</text>
<text x="147.4" y="182.3">15</text>
<text x="147.4" y="184.8">16</text>
<text x="267.2" y="184.8">36</text>
<text x="267.2" y="182.3">37</text>
<text x="273" y="186">PA4/ADC4</text>
<text x="273" y="183.5">PA3/ADC3</text>
<text x="273" y="180.9">PA2/ADC2</text>
<text x="306.4" y="180.9">PC7/TOSC2</text>
<text x="308.6" y="186">PD0/RXD</text>
<text x="320" y="184.8">14</text>
<text x="94.6" y="187.3">33</text>
<text x="100.4" y="188.5">PA7/ADC7</text>
<text x="134.9" y="191.1">PD4/OC1B</text>
<text x="135.9" y="188.5">PD3/INT1</text>
<text x="147.4" y="187.3">17</text>
<text x="147.4" y="189.9">18</text>
<text x="267.2" y="189.9">34</text>
<text x="267.2" y="187.3">35</text>
<text x="273" y="191.1">PA6/ADC6</text>
<text x="273" y="188.5">PA5/ADC5</text>
<text x="308.5" y="191.1">PD2/INT0</text>
<text x="308.8" y="188.5">PD1/TXD</text>
<text x="320" y="187.3">15</text>
<text x="320" y="189.9">16</text>
<text x="95.6" y="192.4">1</text>
<text x="95.6" y="195">2</text>
<text x="95.6" y="197.5">3</text>
<text x="100.4" y="193.6">PB0/T0/XCK</text>
<text x="100.4" y="196.2">PB1/T1</text>
<text x="134.9" y="193.6">PD5/OC1A</text>
<text x="135.8" y="196.2">PD6/ICP1</text>
<text x="147.4" y="192.4">19</text>
<text x="147.4" y="195">20</text>
<text x="147.4" y="197.5">21</text>
<text x="267.2" y="192.4">33</text>
<text x="268.2" y="197.5">1</text>
<text x="273" y="193.6">PA7/ADC7</text>
<text x="307.5" y="196.2">PD4/OC1B</text>
<text x="308.5" y="193.6">PD3/INT1</text>
<text x="320" y="192.4">17</text>
<text x="320" y="195">18</text>
<text x="320" y="197.5">19</text>
<text x="95.6" y="200">4</text>
<text x="95.6" y="202.6">5</text>
<text x="100.4" y="198.7">PB2/AIN0/INT2</text>
<text x="100.4" y="201.2">PB3/AIN1/OC0</text>
<text x="100.4" y="203.8">PB4/SS</text>
<text x="136.1" y="198.7">PD7/OC2</text>
<text x="268.2" y="200">2</text>
<text x="268.2" y="202.6">3</text>
<text x="273" y="198.7">PB0/T0/XCK</text>
<text x="273" y="201.2">PB1/T1</text>
<text x="273" y="203.8">PB2/AIN0/INT2</text>
<text x="307.5" y="198.7">PD5/OC1A</text>
<text x="308.4" y="201.2">PD6/ICP1</text>
<text x="308.7" y="203.8">PD7/OC2</text>
<text x="320" y="200">20</text>
<text x="320" y="202.6">21</text>
<text x="95.6" y="205.1">6</text>
<text x="95.6" y="207.7">7</text>
<text x="100.4" y="206.3">PB5/MOSI</text>
<text x="100.4" y="208.9">PB6/MISO</text>
<text x="138.9" y="208.9">AREF</text>
<text x="147.4" y="207.7">32</text>
<text x="268.2" y="205.1">4</text>
<text x="268.2" y="207.7">5</text>
<text x="273" y="206.3">PB3/AIN1/OC0</text>
<text x="273" y="208.9">PB4/SS</text>
<text x="95.6" y="210.2">8</text>
<text x="98.9" y="215.3">ATMEGA32</text>
<text x="100.4" y="211.4">PB7/SCK</text>
<text x="138.7" y="211.4">AVCC</text>
<text x="147.4" y="210.2">30</text>
<text x="268.2" y="210.2">6</text>
<text x="268.2" y="212.7">7</text>
<text x="268.2" y="215.3">8</text>
<text x="273" y="211.4">PB5/MOSI</text>
<text x="273" y="213.9">PB6/MISO</text>
<text x="311.5" y="213.9">AREF</text>
<text x="320" y="212.7">32</text>
<text x="320" y="215.3">30</text>
<text x="271.5" y="220.4">ATMEGA32</text>
<text x="273" y="216.5">PB7/SCK</text>
<text x="311.3" y="216.5">AVCC</text>
<text x="245.8" y="238.5">LED-GREEN</text>
<text x="268.6" y="238.5">LED-RED</text>
<text x="73.2" y="241.1">LED-GREEN</text>
<text x="93.5" y="241.1">LED-RED</text>
</g>
<g font-size="1.8" fill="#fff">
<text x="338.9" y="45.6">TestPin</text>
<text x="351" y="44.9">www.TheEngineeringProjects.com</text>
<text x="26.6" y="65.9">TestPin</text>
<text x="38.6" y="65.2">www.TheEngineeringProjects.com</text>
<text x="362.2" y="65.9" transform="rotate(-90 362.2 65.9)">+5V</text>
<text x="364.5" y="65.6" transform="rotate(-90 364.5 65.6)">Trigger</text>
<text x="366.8" y="65.7" transform="rotate(-90 366.8 65.7)">Echo</text>
<text x="369.1" y="65.8" transform="rotate(-90 369.1 65.8)">Gnd</text>
<text x="49.9" y="86.3" transform="rotate(-90 49.9 86.3)">+5V</text>
<text x="52.2" y="85.9" transform="rotate(-90 52.2 85.9)">Trigger</text>
<text x="54.5" y="86" transform="rotate(-90 54.5 86)">Echo</text>
<text x="56.8" y="86.1" transform="rotate(-90 56.8 86.1)">Gnd</text>
<text x="356" y="143.8">www.TheEngineeringProjects.com</text>
<text x="344" y="144.6">TestPin</text>
<text x="21.5" y="167.4">TestPin</text>
<text x="33.6" y="166.7">www.TheEngineeringProjects.com</text>
<text x="367.3" y="164.9" transform="rotate(-90 367.3 164.9)">+5V</text>
<text x="369.6" y="164.5" transform="rotate(-90 369.6 164.5)">Trigger</text>
<text x="371.9" y="164.6" transform="rotate(-90 371.9 164.6)">Echo</text>
<text x="374.2" y="164.7" transform="rotate(-90 374.2 164.7)">Gnd</text>
<text x="44.8" y="187.8" transform="rotate(-90 44.8 187.8)">+5V</text>
<text x="47.1" y="187.4" transform="rotate(-90 47.1 187.4)">Trigger</text>
<text x="49.4" y="187.5" transform="rotate(-90 49.4 187.5)">Echo</text>
<text x="51.7" y="187.6" transform="rotate(-90 51.7 187.6)">Gnd</text>
</g>
</svg>
